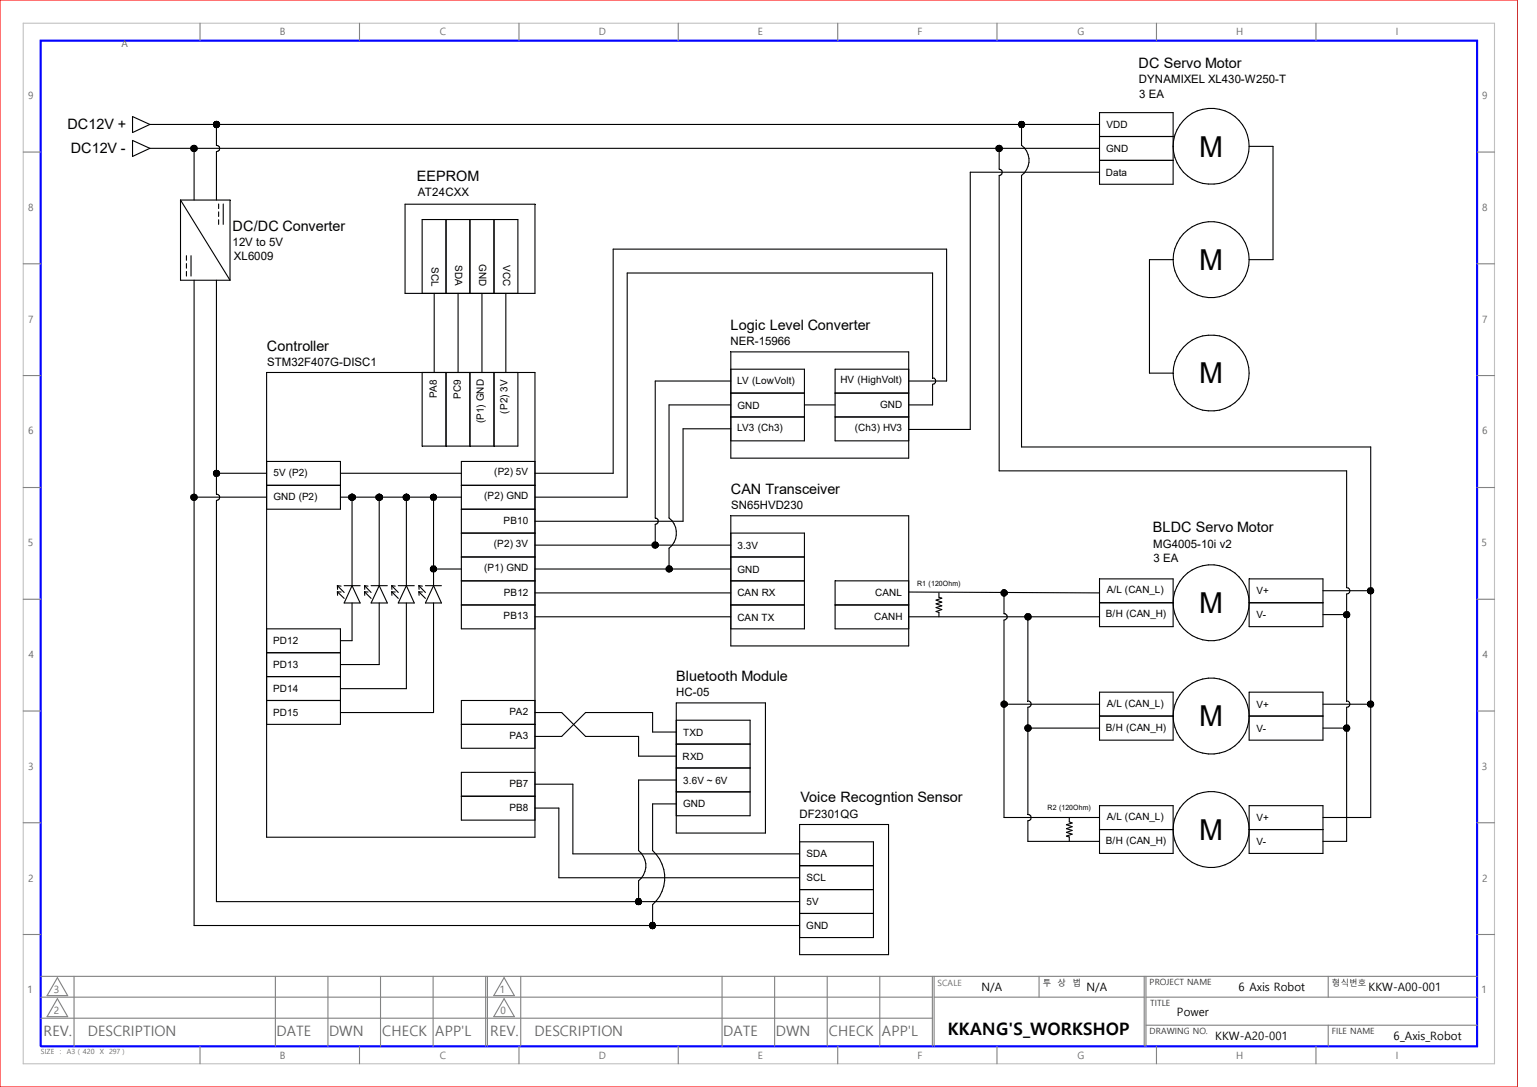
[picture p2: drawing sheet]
<svg xmlns="http://www.w3.org/2000/svg" width="297mm" height="210mm" viewBox="0 0 297 210" stroke-linecap="round" stroke-linejoin="round" font-family="sans-serif">
<path d="M0 0h293.2v210h-293.2z" fill="none" stroke="#fff" stroke-width=".19"/>
<g fill="#00f" stroke="#00f" stroke-width=".19">
<path d="M7.9 202.1h277.4l.2 .2h-277.6z" fill-rule="evenodd"/>
<path d="M285.5 7.7v194.6l-.2-.2v-194.1z" fill-rule="evenodd"/>
<path d="M7.7 7.7h277.8l-.2 .3h-277.3z" fill-rule="evenodd"/>
<path d="M7.7 7.7l.3 .3v194.1h-.3z" fill-rule="evenodd"/>
</g>
<path d="M4.5 4.5h284.3v201h-284.3z" fill="none" stroke="#c0c0c0" stroke-width=".21"/>
<g fill="none" stroke="#808080" stroke-width=".21">
<path d="M38.7 4.5v3.4M69.5 4.5v3.4M100.3 4.5v3.4M131.1 4.5v3.4M161.9 4.5v3.4M192.7 4.5v3.4M223.5 4.5v3.4M254.3 4.5v3.4M4.5 29.4h3.4M285.4 29.4h3.4M4.5 51h3.4M285.4 51h3.4"/>
<path d="M4.5 72.6h3.4M285.4 72.6h3.4M4.5 94.2h3.4M285.4 94.2h3.4M4.5 115.8h3.4M285.4 115.8h3.4M4.5 137.4h3.4M285.4 137.4h3.4M4.5 159h3.4M285.4 159h3.4M4.5 180.6h3.4M7.9 188.6h277.5"/>
<path d="M7.9 196.7h172.3M7.9 192.7h172.3M14.3 188.6v13.5M53.2 188.6v13.5M63.4 188.6v13.5M73.5 188.6v13.5M83.7 188.6v13.5M93.9 188.6v13.5M94.2 188.6v13.5M100.6 188.6v13.5M139.5 188.6v13.5M149.7 188.6v13.5"/>
<path d="M159.9 188.6v13.5M170 188.6v13.5M180.2 188.6v13.5M180.5 192.7h40.6M180.5 188.6v13.5M200.8 188.6v4.1M221.1 188.6v13.5M221.4 192.7h64M221.4 198.1h64M221.4 188.6v13.5M256.7 188.6v4.1M256.7 198.1v4"/>
<path d="M285.4 180.6h3.4M38.7 202.1v3.4M69.5 202.1v3.4M100.3 202.1v3.4M131.1 202.1v3.4M161.9 202.1v3.4M192.7 202.1v3.4M223.5 202.1v3.4M254.3 202.1v3.4"/>
</g>
<path d="M0 0h293.3v210h-293.3z" fill="none" stroke="#f00" stroke-width=".21"/>
<path d="M11.1 188.9l2 3.5h-4zM11.1 193l2 3.4h-4zM97.4 188.9l2 3.5h-4zM97.4 193l2 3.4h-4z" fill="none" stroke="#808080" stroke-width=".21"/>
<g fill="none" stroke="#000" stroke-width=".21">
<path d="M25.6 22.5l3.4 1.5-3.4 1.6zM25.6 27.1l3.4 1.6-3.4 1.5zM29 24h183.5M29 28.7h183.5M34.9 38.7h9.5v15.4M34.9 38.7v15.4h9.5M34.9 38.7l9.5 15.4M37.5 28.7v10M41.8 24v4.1a.61 .61 0 0 1 .7 .6 .61 .61 0 0 1-.7 .6v9.4M42.2 39.4v.9M43.1 39.4v3.9M78.3 39.5h25.1v17.2h-25.1z"/>
<path d="M193.1 29.2v3.5a.61 .61 0 0 1 .6 .6 .61 .61 0 0 1-.6 .6v57.1h67.1v22.5a.61 .61 0 0 1 .7 .7 .61 .61 0 0 1-.7 .6v20.6a.61 .61 0 0 1 .7 .6 .61 .61 0 0 1-.7 .7v25.9h-4.5M197.4 24v4.1a3.7 3.7 0 0 1 0 5.8v52.5h67.5v71.5h-9.2M212.5 21.8h14.2v13.8h-14.2zM212.5 26.4h14.2M212.5 31h14.2M212.5 33.3h-25v49.7h-11.9M241.4 28.3h4.6v21.9h-4.6M36 49.4v.9M36 50.9v.9M36 52.5v.8M36.9 49.4v3.9M37.5 54.1v124.7h117"/>
<path d="M41.8 54.1v41.4a.61 .61 0 0 1 .7 .6 .61 .61 0 0 1-.7 .6v77.5h112.7M42.2 40.9v.9M42.2 42.5v.8M81.6 56.7v-14.3h18.5v14.3M83.9 56.7v15.3M86.2 42.4v14.3M88.5 56.7v15.3M90.8 42.4v14.3M93.1 56.7v15.3M95.5 42.4v14.3M97.7 56.7v15.3M226.7 50.2a7.3 7.3 0 0 0 7.3 7.3 7.3 7.3 0 0 0 7.4-7.3"/>
<path d="M226.7 50.2a7.3 7.3 0 0 1 7.3-7.4 7.3 7.3 0 0 1 7.4 7.4M226.7 50.2h-4.6v21.9h4.6M51.5 72h51.9v89.8h-51.9zM81.6 72v14.2h18.5v-14.2M86.2 72v14.2M90.8 72v14.2M95.5 72v14.2M141.2 68h34.4v20.5h-34.4zM141.2 71.3h14.2v13.9h-14.2M141.2 75.9h14.2M141.2 78.2h-11.9v21.9a3.7 3.7 0 0 1 0 5.8v4M141.2 73.6h-14.6v26.5a.61 .61 0 0 1 .6 .6 .61 .61 0 0 1-.6 .6v4"/>
<path d="M155.4 78.2h6M161.4 75.9h14.2M175.6 78.2h4.6v-3.9a.61 .61 0 0 0 .6-.7 .61 .61 0 0 0-.6-.6v-20.3h-59v43.4h-17.8M175.6 73.6h7.3v-25.5h-64.4v43.3h-15.1M175.6 71.3h-14.2v13.9h14.2M37.5 96.1h14M41.8 91.4h9.7M51.5 89.2h14.3v9.2h-14.3M51.5 93.8h14.3M65.8 96.1h23.4M65.8 91.4h23.4M68 96.1v17.1"/>
<path d="M73.3 96.1v17.1M78.5 96.1v17.1M83.8 96.1v17.1M89.2 93.8h14.2M89.2 98.4h14.2M103.4 89.2h-14.2v32.3h14.2M141.2 99.7h34.4v25.1h-34.4zM141.2 80.6h14.2M141.2 82.8h-9.2v17.9h-28.6M161.4 80.6h14.2M65.2 114.3l1.3 1.3M65.2 114.3v.7"/>
<path d="M65.2 114.3l.7 .1M65.2 113.2l1.3 1.3M65.2 113.2v.7M65.2 113.2h.7M66.5 113.2h3.1M68 113.2l1.6 3.3h-3.1zM68 116.5v7.3h-2.2M70.4 114.3l1.3 1.3M70.4 114.3l.1 .7M70.4 114.3l.7 .1M70.4 113.2l1.3 1.3M70.4 113.2l.1 .7"/>
<path d="M70.4 113.2h.7M71.7 113.2h3.1M73.3 113.2l1.5 3.3h-3.1zM73.3 116.5v11.9h-7.5M75.7 114.3l1.3 1.3M75.7 114.3v.7M75.7 114.3l.7 .1M75.7 113.2l1.3 1.3M75.7 113.2v.7M75.7 113.2h.7M77 113.2h3.1M78.5 113.2l1.6 3.3h-3.1z"/>
<path d="M78.5 116.5v16.6h-12.7M80.9 114.3l1.3 1.3M80.9 114.3l.1 .7M80.9 114.3l.7 .1M80.9 113.2l1.3 1.3M80.9 113.2l.1 .7M80.9 113.2h.7M82.2 113.2h3.1M83.8 113.2l1.5 3.3h-3.1zM83.8 116.5v21.2h-18M83.8 109.9h5.4M89.2 103h14.2"/>
<path d="M89.2 112.2h14.2M89.2 116.9h14.2M89.2 107.6h14.2M103.4 109.9h37.8M103.4 105.3h37.8M103.4 114.6h37.8M103.4 119.2h37.8M141.2 103h14.2v18.5h-14.2M141.2 112.2h14.2M141.2 116.9h14.2M141.2 107.6h14.2M161.4 116.9h14.2"/>
<path d="M175.6 112.2h-14.2v9.3h14.2M175.6 119.2h36.9M175.6 114.4l36.9 .2M181.4 114.6v.8l.6 .2-1.1 .4 1.1 .3-1.1 .4 1.1 .4-1.1 .3 1.1 .4-1.1 .4 .5 .1v.9M194 114.6v4h.3a.63 .63 0 0 1 .3 .7 .63 .63 0 0 1-.6 .5v38.1h18.5M198.6 119.2v16.2a.61 .61 0 0 1 .7 .6 .61 .61 0 0 1-.7 .7v20.7a.61 .61 0 0 1 .7 .6 .61 .61 0 0 1-.7 .6v4h13.9M212.5 111.8h14.2v9.3h-14.2zM212.5 116.5h14.2M226.7 116.5a7.3 7.3 0 0 0 7.3 7.3 7.3 7.3 0 0 0 7.4-7.3M226.7 116.5a7.3 7.3 0 0 1 7.3-7.4 7.3 7.3 0 0 1 7.4 7.4M241.4 111.8h14.3v9.3h-14.3zM241.4 116.5h14.3"/>
<path d="M255.7 118.7h4.5M255.7 114.1h9.2M51.5 121.5h14.3v18.5h-14.3M51.5 135.3h14.3M51.5 130.7h14.3M51.5 126.1h14.3M89.2 140h14.2M103.4 135.3h-14.2v9.3h14.2M103.4 137.7h5.1l4.7 4.6h10.2v3.8h7.3M130.7 135.8h17.2v25.2h-17.2zM130.7 139.1h14.2v18.5h-14.2M194 136.1h18.5"/>
<path d="M212.5 133.7h14.2v9.3h-14.2zM212.5 138.3h14.2M226.7 138.3a7.3 7.3 0 0 0 7.3 7.4 7.3 7.3 0 0 0 7.4-7.4M226.7 138.3a7.3 7.3 0 0 1 7.3-7.3 7.3 7.3 0 0 1 7.4 7.3M241.4 133.7h14.3v9.3h-14.3zM241.4 138.3h14.3M255.7 136.1h9.2M89.2 153.8h14.2M103.4 149.2h-14.2v9.3h14.2M103.4 151.5h7.3v13.5h43.8M103.4 156.1h4.6v13.5h46.5M130.7 141.4h-4.6v-3.7h-12.9l-4.7 4.6h-5.1"/>
<path d="M130.7 143.8h14.2M130.7 148.4h14.2M130.7 153h14.2M130.7 155.3h-4.6v9a7 7 0 0 1 0 10.5v4M130.7 150.7h-7.3v13.6a3.7 3.7 0 0 1 0 5.9v4M154.5 159.3h17.2v25.1h-17.2zM198.6 140.7h13.9M206.6 157.9v.9l.6 .2-1.1 .3 1.1 .4-1.1 .4 1.1 .3-1.1 .4 1.1 .4-1.1 .3 .5 .2v.9M212.5 155.7h14.2v9.2h-14.2zM241.4 155.7h14.3v9.2h-14.3zM255.7 140.7h4.5M154.5 162.6h14.3v18.5h-14.3"/>
<path d="M154.5 167.3h14.3M154.5 171.9h14.3M154.5 176.5h14.3M212.5 160.3h14.2M226.7 160.3a7.3 7.3 0 0 0 7.3 7.3 7.3 7.3 0 0 0 7.4-7.3M226.7 160.3a7.3 7.3 0 0 1 7.3-7.4 7.3 7.3 0 0 1 7.4 7.4M241.4 160.3h14.3"/>
<circle cx="41.8" cy="24" r=".61"/>
<circle cx="234" cy="28.3" r="7.3"/>
<circle cx="234" cy="72.1" r="7.3"/>
<circle cx="68" cy="96.1" r=".6"/>
<circle cx="73.3" cy="96.1" r=".62"/>
<circle cx="78.5" cy="96.1" r=".62"/>
</g>
<g fill="#000" stroke="#000" stroke-width=".19">
<path d="M37 28.4v.6zM37 28.4l.2 .8-.2-.2zM37 28.4l.2-.2v1zM37.2 28.2l.3 1.1-.3-.1zM37.2 28.2l.3-.1v1.2zM37.5 28.1l.3 1.1-.3 .1zM37.5 28.1l.3 .1v1zM37.8 28.2l.2 .8-.2 .2zM37.8 28.2l.2 .2v.6zM38 28.4v.6zM41.3 23.7v.6zM41.3 23.7l.2 .9-.2-.3z"/>
<path d="M41.5 23.5v1.1l-.2-.9zM41.5 23.5l.3 1.2-.3-.1zM41.5 23.5h.3v1.2zM41.8 23.5l.3 1.1-.3 .1zM41.8 23.5h.3v1.1zM42.1 23.5l.3 .8-.3 .3zM42.1 23.5l.3 .2v.6zM42.4 23.7v.6zM192.5 28.4v.6zM192.5 28.4l.2 .8-.2-.2zM192.7 28.2v1l-.2-.8zM192.7 28.2l.4 1.1-.4-.1z"/>
<path d="M192.7 28.2l.4-.1v1.2zM193.1 28.1l.3 1.1-.3 .1zM193.1 28.1l.3 .1v1zM193.4 28.2l.2 .8-.2 .2zM193.4 28.2l.2 .2v.6zM193.6 28.4v.6zM196.9 23.7v.6zM196.9 23.7l.2 .9-.2-.3zM197.1 23.5v1.1l-.2-.9zM197.1 23.5l.3 1.2-.3-.1zM197.1 23.5h.3v1.2zM197.4 23.5l.3 1.1-.3 .1z"/>
<path d="M197.4 23.5h.3v1.1zM197.7 23.5l.3 .8-.3 .3zM197.7 23.5l.3 .2v.6zM198 23.7v.6zM37 95.8v.6zM37 95.8l.2 .8-.2-.2zM37.2 95.5v1.1l-.2-.8zM37.2 95.5l.3 1.2-.3-.1zM37.2 95.5h.3v1.2zM37.5 95.5l.3 1.1-.3 .1zM37.5 95.5h.3v1.1zM37.8 95.5l.2 .9-.2 .2z"/>
<path d="M37.8 95.5l.2 .3v.6zM38 95.8v.6zM41.3 91.1v.7zM41.3 91.1l.2 .9-.2-.2zM41.5 90.9v1.1l-.2-.9zM41.5 90.9l.3 1.2-.3-.1zM41.5 90.9l.3-.1v1.3zM41.8 90.8l.3 1.2-.3 .1zM41.8 90.8l.3 .1v1.1zM42.1 90.9l.3 .9-.3 .2zM42.1 90.9l.3 .2v.7zM42.4 91.1v.7z"/>
<path d="M67.5 95.8v.6zM67.5 95.8l.2 .8-.2-.2zM67.5 95.8l.2-.3v1.1zM67.7 95.5l.3 1.2-.3-.1zM67.7 95.5h.3v1.2zM68 95.5l.3 1.1-.3 .1zM68 95.5h.3v1.1zM68.3 95.5l.3 .9-.3 .2zM68.3 95.5l.3 .3v.6zM68.6 95.8v.6zM72.7 95.8v.6zM72.7 95.8l.3 .8-.3-.2z"/>
<path d="M72.7 95.8l.3-.3v1.1zM73 95.5l.3 1.2-.3-.1zM73 95.5h.3v1.2zM73.3 95.5l.3 1.1-.3 .1zM73.3 95.5h.3v1.1zM73.6 95.5l.2 .9-.2 .2zM73.6 95.5l.2 .3v.6zM73.8 95.8v.6zM78 95.8v.6zM78 95.8l.2 .8-.2-.2zM78 95.8l.2-.3v1.1zM78.2 95.5l.3 1.2-.3-.1z"/>
<path d="M78.2 95.5h.3v1.2zM78.5 95.5l.3 1.1-.3 .1zM78.5 95.5h.3v1.1zM78.8 95.5l.2 .9-.2 .2zM78.8 95.5l.2 .3v.6zM79 95.8v.6zM83.2 95.8v.6zM83.2 95.8l.2 .8-.2-.2zM83.4 95.5v1.1l-.2-.8zM83.4 95.5l.4 1.2-.4-.1zM83.4 95.5h.4v1.2zM83.8 95.5l.3 1.1-.3 .1z"/>
<path d="M83.8 95.5h.3v1.1zM84.1 95.5l.2 .9-.2 .2zM84.1 95.5l.2 .3v.6zM84.3 95.8v.6zM83.2 109.6v.6zM83.2 109.6l.2 .8-.2-.2zM83.4 109.4v1l-.2-.8zM83.4 109.4l.4 1.1-.4-.1zM83.4 109.4l.4-.1v1.2zM83.8 109.3l.3 1.1-.3 .1zM83.8 109.3l.3 .1v1zM84.1 109.4l.2 .8-.2 .2z"/>
<path d="M84.1 109.4l.2 .2v.6zM84.3 109.6v.6zM126.1 105v.6zM126.1 105l.2 .8-.2-.2zM126.1 105l.2-.2v1zM126.3 104.8l.3 1.1-.3-.1zM126.3 104.8l.3-.1v1.2zM126.6 104.7l.3 1.1-.3 .1zM126.6 104.7l.3 .1v1zM126.9 104.8l.2 .8-.2 .2zM126.9 104.8l.2 .2v.6zM127.1 105v.6z"/>
<path d="M128.8 109.6v.6zM128.8 109.6l.2 .8-.2-.2zM129 109.4v1l-.2-.8zM129 109.4l.3 1.1-.3-.1zM129 109.4l.3-.1v1.2zM129.3 109.3l.3 1.1-.3 .1zM129.3 109.3l.3 .1v1zM129.6 109.4l.2 .8-.2 .2zM129.6 109.4l.2 .2v.6zM129.8 109.6v.6zM193.5 114.3v.6zM193.5 114.3l.2 .8-.2-.2z"/>
<path d="M193.7 114v1.1l-.2-.8zM193.7 114l.3 1.2-.3-.1zM193.7 114l.3-.1v1.3zM194 113.9l.3 1.2-.3 .1zM194 113.9l.3 .1v1.1zM194.3 114l.3 .9-.3 .2zM194.3 114l.3 .3v.6zM194.6 114.3v.6zM198.1 118.9v.6zM198.1 118.9l.2 .8-.2-.2zM198.3 118.6v1.1l-.2-.8zM198.3 118.6l.3 1.2-.3-.1z"/>
<path d="M198.3 118.6h.3v1.2zM198.6 118.6l.4 1.1-.4 .1zM198.6 118.6h.4v1.1zM199 118.6l.2 .9-.2 .2zM199 118.6l.2 .3v.6zM199.2 118.9v.6zM259.7 118.4v.7zM259.7 118.4l.2 .9-.2-.2zM259.7 118.4l.2-.2v1.1zM259.9 118.2l.3 1.2-.3-.1zM259.9 118.2h.3v1.2zM260.2 118.2l.4 1.1-.4 .1z"/>
<path d="M260.2 118.2h.4v1.1zM260.6 118.2l.2 .9-.2 .2zM260.6 118.2l.2 .2v.7zM260.8 118.4v.7zM264.3 113.8v.7zM264.3 113.8l.2 .9-.2-.2zM264.3 113.8l.2-.2v1.1zM264.5 113.6l.4 1.2-.4-.1zM264.5 113.6l.4-.1v1.3zM264.9 113.5l.3 1.2-.3 .1zM264.9 113.5l.3 .1v1.1zM265.2 113.6l.2 .9-.2 .2z"/>
<path d="M265.2 113.6l.2 .2v.7zM265.4 113.8v.7zM193.5 135.7v.7zM193.5 135.7l.2 .9-.2-.2zM193.7 135.5v1.1l-.2-.9zM193.7 135.5l.3 1.2-.3-.1zM193.7 135.5l.3-.1v1.3zM194 135.4l.3 1.2-.3 .1zM194 135.4l.3 .1v1.1zM194.3 135.5l.3 .9-.3 .2zM194.3 135.5l.3 .2v.7zM194.6 135.7v.7z"/>
<path d="M264.3 135.7v.7zM264.3 135.7l.2 .9-.2-.2zM264.3 135.7l.2-.2v1.1zM264.5 135.5l.4 1.2-.4-.1zM264.5 135.5l.4-.1v1.3zM264.9 135.4l.3 1.2-.3 .1zM264.9 135.4l.3 .1v1.1zM265.2 135.5l.2 .9-.2 .2zM265.2 135.5l.2 .2v.7zM265.4 135.7v.7zM198.1 140.4v.6zM198.1 140.4l.2 .8-.2-.2z"/>
<path d="M198.3 140.1v1.1l-.2-.8zM198.3 140.1l.3 1.2-.3-.1zM198.3 140.1l.3-.1v1.3zM198.6 140l.4 1.2-.4 .1zM198.6 140l.4 .1v1.1zM199 140.1l.2 .9-.2 .2zM199 140.1l.2 .3v.6zM199.2 140.4v.6zM259.7 140.4v.6zM259.7 140.4l.2 .8-.2-.2zM259.9 140.1v1.1l-.2-.8zM259.9 140.1l.3 1.2-.3-.1z"/>
<path d="M259.9 140.1l.3-.1v1.3zM260.2 140l.4 1.2-.4 .1zM260.2 140l.4 .1v1.1zM260.6 140.1l.2 .9-.2 .2zM260.6 140.1l.2 .3v.6zM260.8 140.4v.6zM122.9 173.9v.6zM122.9 173.9l.2 .9-.2-.3zM123.1 173.7v1.1l-.2-.9zM123.1 173.7l.3 1.1h-.3zM123.1 173.7l.3-.1v1.2zM123.4 173.6l.3 1.2h-.3z"/>
<path d="M123.4 173.6l.3 .1v1.1zM123.7 173.7l.2 .8-.2 .3zM123.7 173.7l.2 .2v.6zM123.9 173.9v.6zM125.6 178.5v.6zM125.6 178.5l.2 .9-.2-.3zM125.8 178.3v1.1l-.2-.9zM125.8 178.3l.3 1.2-.3-.1zM125.8 178.3l.3-.1v1.3zM126.1 178.2l.3 1.2-.3 .1zM126.1 178.2l.3 .1v1.1zM126.4 178.3l.2 .8-.2 .3z"/>
<path d="M126.4 178.3l.2 .2v.6zM126.6 178.5v.6z"/>
</g>
<g font-size="5.6">
<text x="231.7" y="30.3">M</text>
<text x="231.7" y="52.2">M</text>
<text x="231.7" y="74">M</text>
<text x="231.7" y="118.4">M</text>
<text x="231.7" y="140.3">M</text>
<text x="231.7" y="162.3">M</text>
</g>
<text font-size="3.3" x="183.1" y="200">KKANG'S_WORKSHOP</text>
<g font-size="2.8">
<text x="220" y="13.1">DC Servo Motor</text>
<text x="13" y="24.9">DC12V +</text>
<text x="13.7" y="29.5">DC12V -</text>
<text x="80.6" y="35">EEPROM</text>
<text x="45" y="44.5">DC/DC Converter</text>
<text x="141.2" y="63.8">Logic Level Converter</text>
<text x="51.6" y="67.7">Controller</text>
<text x="141.2" y="95.5">CAN Transceiver</text>
<text x="222.8" y="102.8">BLDC Servo Motor</text>
<text x="130.6" y="131.6">Bluetooth Module</text>
<text x="154.7" y="155">Voice Recogntion Sensor</text>
</g>
<g font-size="2.8" fill="#636466">
<text x="8.4" y="200.2">REV.</text>
<text x="17" y="200.2">DESCRIPTION</text>
<text x="53.4" y="200.2">DATE</text>
<text x="63.6" y="200.2">DWN</text>
<text x="73.9" y="200.2">CHECK APP'L</text>
<text x="94.7" y="200.2">REV.</text>
<text x="103.3" y="200.2">DESCRIPTION</text>
<text x="139.7" y="200.2">DATE</text>
<text x="149.9" y="200.2">DWN</text>
<text x="160.2" y="200.2">CHECK APP'L</text>
</g>
<g font-size="2.2">
<text x="220" y="16">DYNAMIXEL XL430-W250-T</text>
<text x="220.1" y="18.8">3 EA</text>
<text x="80.8" y="37.9">AT24CXX</text>
<text x="45" y="47.5">12V to 5V</text>
<text x="45.2" y="50.2">XL6009</text>
<text x="51.6" y="70.7">STM32F407G-DISC1</text>
<text x="141.2" y="66.7">NER-15966</text>
<text x="141.3" y="98.4">SN65HVD230</text>
<text x="222.8" y="105.8">MG4005-10i v2</text>
<text x="222.9" y="108.5">3 EA</text>
<text x="130.7" y="134.5">HC-05</text>
<text x="154.5" y="157.9">DF2301QG</text>
<text x="189.7" y="191.4">N/A</text>
<text x="209.9" y="191.4">N/A</text>
<text x="239.4" y="191.5">6 Axis Robot</text>
<text x="264.5" y="191.4">KKW-A00-001</text>
<text x="227.4" y="196.2">Power</text>
<text x="234.8" y="200.9">KKW-A20-001</text>
<text x="269.3" y="201">6_Axis_Robot</text>
</g>
<g font-size="1.9" fill="#636466">
<text x="23.5" y="9.1">A</text>
<text x="54.1" y="6.8">B</text>
<text x="85" y="6.9">C</text>
<text x="115.7" y="6.8">D</text>
<text x="146.5" y="6.8">E</text>
<text x="177.3" y="6.8">F</text>
<text x="208.2" y="6.9">G</text>
<text x="238.9" y="6.8">H</text>
<text x="269.7" y="6.8">I</text>
<text x="5.4" y="19.2">9</text>
<text x="286.4" y="19.2">9</text>
<text x="5.4" y="40.8">8</text>
<text x="286.4" y="40.8">8</text>
<text x="5.4" y="62.4">7</text>
<text x="286.4" y="62.4">7</text>
<text x="5.4" y="83.9">6</text>
<text x="286.4" y="83.9">6</text>
<text x="5.4" y="105.5">5</text>
<text x="286.3" y="105.5">5</text>
<text x="5.5" y="127.1">4</text>
<text x="286.5" y="127.1">4</text>
<text x="5.4" y="148.8">3</text>
<text x="286.3" y="148.8">3</text>
<text x="5.4" y="170.4">2</text>
<text x="286.4" y="170.4">2</text>
<text x="5.3" y="191.9">1</text>
<text x="10.4" y="191.9">3</text>
<text x="96.6" y="191.9">1</text>
<text x="286.3" y="191.9">1</text>
<text x="10.4" y="195.9">2</text>
<text x="96.7" y="195.9">0</text>
<text x="54.1" y="204.5">B</text>
<text x="85" y="204.5">C</text>
<text x="115.7" y="204.5">D</text>
<text x="146.5" y="204.5">E</text>
<text x="177.3" y="204.5">F</text>
<text x="208.2" y="204.5">G</text>
<text x="238.9" y="204.5">H</text>
<text x="269.7" y="204.5">I</text>
</g>
<g font-size="1.9">
<text x="213.7" y="29.4">GND</text>
<text x="213.8" y="24.8">VDD</text>
<text x="213.7" y="34">Data</text>
<text x="83.4" y="51.6" transform="rotate(90 83.4 51.6)">SCL</text>
<text x="88" y="51.3" transform="rotate(90 88 51.3)">SDA</text>
<text x="92.6" y="51.1" transform="rotate(90 92.6 51.1)">GND</text>
<text x="97.2" y="51.3" transform="rotate(90 97.2 51.3)">VCC</text>
<text x="84.4" y="76.9" transform="rotate(-90 84.4 76.9)">PA8</text>
<text x="89" y="77" transform="rotate(-90 89 77)">PC9</text>
<text x="142.5" y="74.1">LV (LowVolt)</text>
<text x="162.4" y="74">HV (HighVolt)</text>
<text x="93.5" y="81.8" transform="rotate(-90 93.5 81.8)">(P1) GND</text>
<text x="98.1" y="79.9" transform="rotate(-90 98.1 79.9)">(P2) 3V</text>
<text x="142.5" y="83.4">LV3 (Ch3)</text>
<text x="142.5" y="79">GND</text>
<text x="165.2" y="83.2">(Ch3) HV3</text>
<text x="170.1" y="78.8">GND</text>
<text x="52.8" y="91.9">5V (P2)</text>
<text x="95.5" y="91.8">(P2) 5V</text>
<text x="52.8" y="96.6">GND (P2)</text>
<text x="93.6" y="96.4">(P2) GND</text>
<text x="97.3" y="101.2">PB10</text>
<text x="95.4" y="105.7">(P2) 3V</text>
<text x="142.5" y="106">3.3V</text>
<text x="93.6" y="110.3">(P1) GND</text>
<text x="142.5" y="110.6">GND</text>
<text x="97.3" y="119.7">PB13</text>
<text x="97.4" y="115.1">PB12</text>
<text x="142.5" y="115.2">CAN RX</text>
<text x="142.5" y="119.9">CAN TX</text>
<text x="168.9" y="119.7">CANH</text>
<text x="169.1" y="115.1">CANL</text>
<text x="213.7" y="119.3">B/H (CAN_H)</text>
<text x="213.9" y="114.6">A/L (CAN_L)</text>
<text x="242.8" y="114.8">V+</text>
<text x="242.8" y="119.5">V-</text>
<text x="52.8" y="124.5">PD12</text>
<text x="52.8" y="129.1">PD13</text>
<text x="52.8" y="133.7">PD14</text>
<text x="213.9" y="136.6">A/L (CAN_L)</text>
<text x="242.8" y="136.7">V+</text>
<text x="52.8" y="138.3">PD15</text>
<text x="98.4" y="138.2">PA2</text>
<text x="98.4" y="142.8">PA3</text>
<text x="132" y="142.2">TXD</text>
<text x="213.7" y="141.2">B/H (CAN_H)</text>
<text x="242.8" y="141.3">V-</text>
<text x="131.9" y="146.8">RXD</text>
<text x="98.4" y="152.1">PB7</text>
<text x="132" y="151.4">3.6V ~ 6V</text>
<text x="132" y="156">GND</text>
<text x="98.4" y="156.6">PB8</text>
<text x="213.9" y="158.5">A/L (CAN_L)</text>
<text x="242.8" y="158.7">V+</text>
<text x="155.8" y="165.6">SDA</text>
<text x="213.7" y="163.1">B/H (CAN_H)</text>
<text x="242.8" y="163.3">V-</text>
<text x="155.8" y="170.3">SCL</text>
<text x="155.8" y="179.5">GND</text>
<text x="155.8" y="174.9">5V</text>
</g>
<text font-size="1.7" fill="#636466" x="181.2" y="190.5">SCALE</text>
<g font-size="1.7" fill="#2d2d2d">
<text x="201.5" y="190.6">투</text>
<text x="204.4" y="190.6">상</text>
<text x="207.2" y="190.6">법</text>
<text x="222.2" y="190.4">PROJECT NAME</text>
<text x="257.4" y="190.6">형식번호</text>
<text x="222.3" y="194.4">TITLE</text>
<text x="222.2" y="199.9">DRAWING NO.</text>
<text x="257.4" y="199.9">FILE NAME</text>
</g>
<g font-size="1.4">
<text x="177.2" y="113.2">R1 (120Ohm)</text>
<text x="202.4" y="156.6">R2 (120Ohm)</text>
</g>
<g font-size="1.4" fill="#636466">
<text x="7.9" y="203.6">SIZE</text>
<text x="11.6" y="203.6">:</text>
<text x="12.9" y="203.6">A3 ( 420</text>
<text x="19.3" y="203.6">X 297 )</text>
</g>
</svg>
